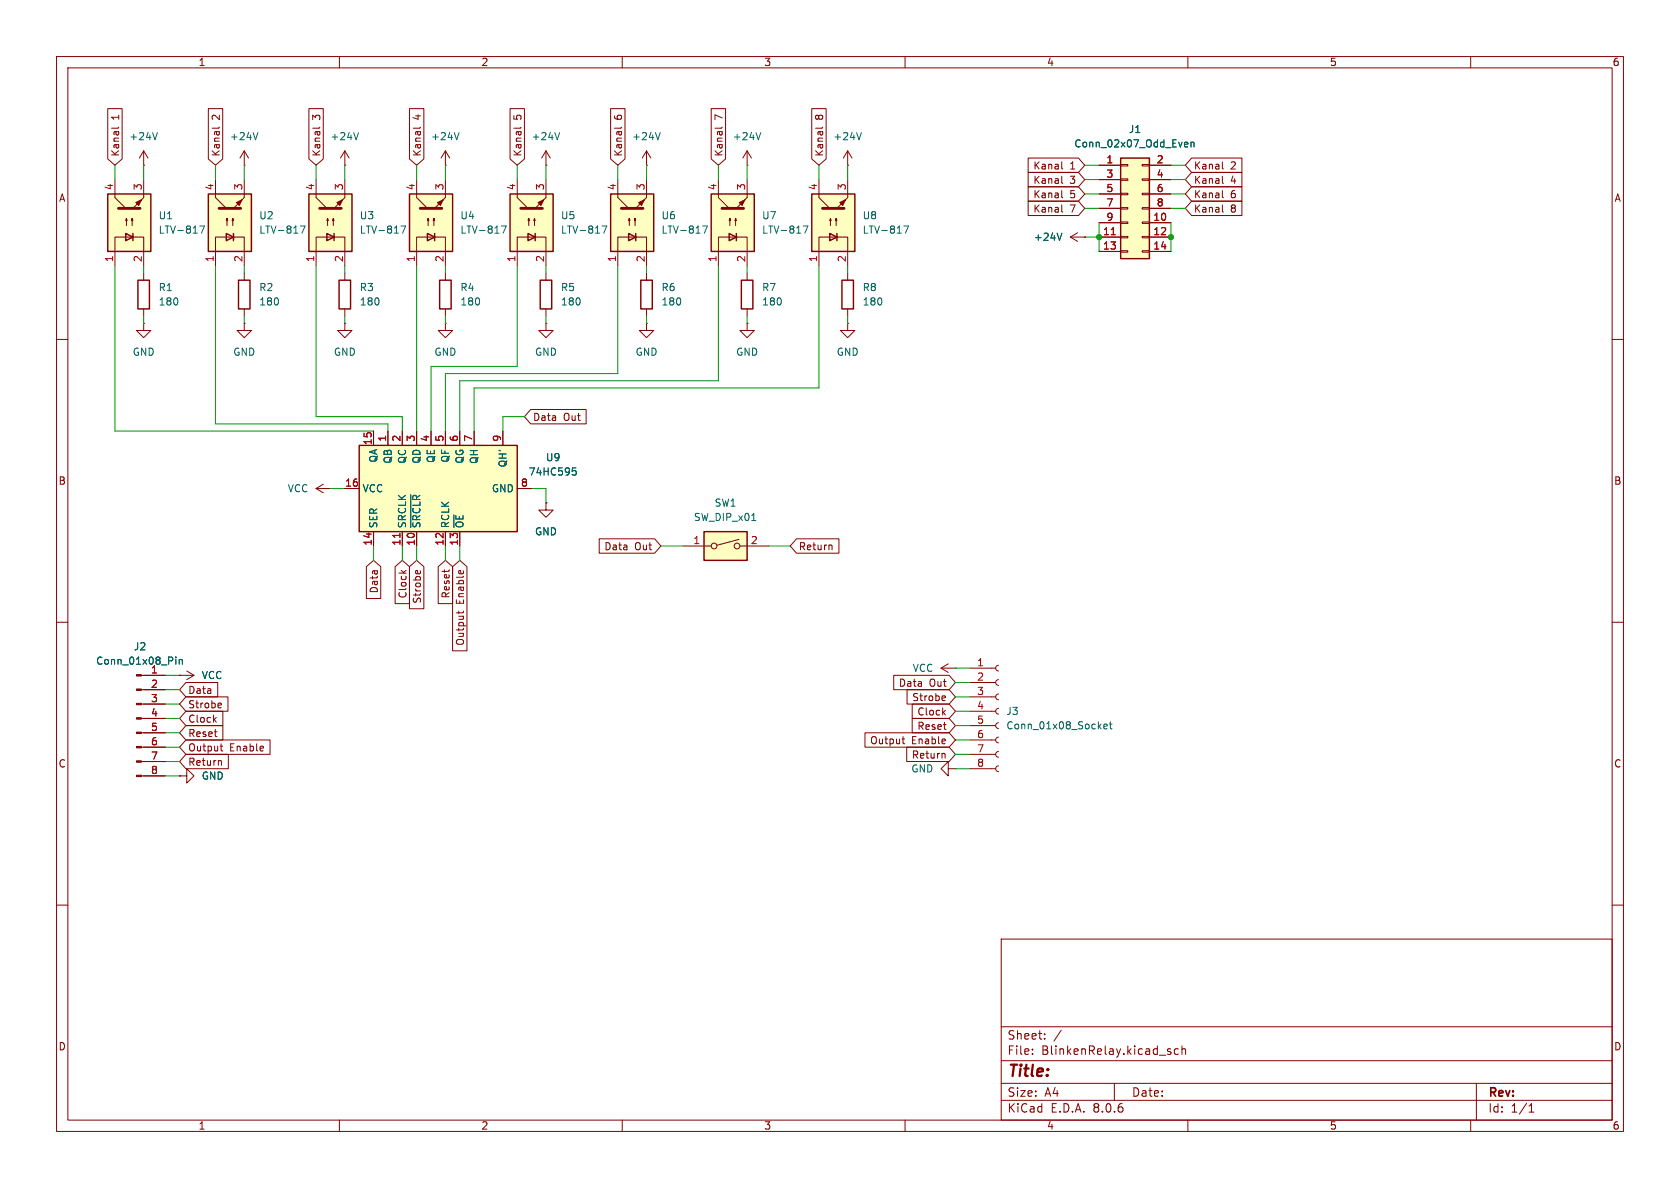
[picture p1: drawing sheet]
<svg xmlns="http://www.w3.org/2000/svg" width="297mm" height="210mm" viewBox="0 0 297 210" stroke-linecap="round" stroke-linejoin="round" font-family="sans-serif">
<g fill="none" stroke="#840000" stroke-width=".18">
<path d="M10 10h277v190h-277zM12 12h273v186h-273zM60 10v2M110 10v2M160 10v2M210 10v2M260 10v2M10 60h2M25.4 48.3v1.2M25.4 54.6v1.3M61 48.3v1.2M61 54.6v1.3"/>
<path d="M149.9 48.3v1.2M149.9 54.6v1.3M285 60h2M10 110h2M31.7 119.4h.1M31.7 119.4h2.6M33 118.6l1.3 .8M34.3 119.4l-1.3 .7M285 110h2M10 160h2M285 160h2M177 166h108v32h-108z"/>
<path d="M60 198v2M110 198v2M160 198v2M177 194.5h108M177 191.5h108M177 187.5h108M177 181.5h108M182.5 186.3v.1M182.5 185.5v.1M184.7 183.6v.1M184.7 182.8v.1M187.6 182.1l-1.3 2"/>
<path d="M197 191.5v3M206.6 185.9l.4 .1v.2l-.2 .2h-.3M206.6 185.4l.4 .1M208.3 185.5l-.4-.1-.3 .3v.4l.1 .2h.6M209 185.5l.2-.1 .3 .1 .1 .9M209 184.9v1.5M210 198v2M260 198v2M261 191.5v6.5M270.3 196.6h.9M270.3 195.5l.4-.4v1.5"/>
</g>
<path d="M24.4 49.5h2v5.1h-2zM59.9 49.5h2.1v5.1h-2.1zM148.8 49.5h2.1v5.1h-2.1z" fill="none" stroke="#840000" stroke-width=".25"/>
<path d="M72.4 34.3h7.6v10.2h-7.6z" fill="#ffffc2"/>
<path d="M72.4 34.3h7.6v10.2h-7.6zM75.6 41.3l1.2 .6-1.2 .6zM76.8 41.3v1.2" fill="none" stroke="#840000" stroke-width=".25"/>
<g fill="none" stroke="#840000" stroke-width=".18">
<path d="M73.7 31.8v3.1l1.9 1.9M75.7 38.6l-.1 .4h.2l-.1-.4v1.3M76.7 38.6l-.1 .4h.2l-.1-.4v1.3M78.7 29.2h.1M78.7 26.7v2.5M78.7 31.8v3.1M78.7 26.7l-.7 1.2M78.7 26.7l.8 1.2M25.4 57.2v1.2h1.3l-1.3 1.3-1.3-1.3h1.3M25.4 57.2h.1M76.8 41.9h1.9v5.1M77 41.9h-3.3v5.1"/>
<path d="M55.9 86.4l1.2 .7M55.9 86.4h2.5M57.1 85.6l-1.2 .8M58.4 86.4h.1"/>
</g>
<g fill="#840000" stroke="#840000" stroke-width=".18">
<path d="M76.8 36.8l1.9-1.9z"/>
<path d="M77.3 35.8l1.1-.5-.5 1z"/>
</g>
<path d="M74.3 36.8h3.8" fill="none" stroke="#840000" stroke-width=".51"/>
<path d="M81.2 23.4l-.5 1.3M88.6 39.9h.9l-.5 1.3" fill="none" stroke="#006464" stroke-width=".18"/>
<path d="M19 34.3h7.7v10.2h-7.7z" fill="#ffffc2"/>
<path d="M19 34.3h7.7v10.2h-7.7zM22.2 41.3l1.3 .6-1.3 .6zM23.5 41.3v1.2" fill="none" stroke="#840000" stroke-width=".25"/>
<path d="M20.3 31.8v3.1l1.9 1.9M22.4 38.6l-.2 .4h.3l-.1-.4v1.3M23.4 38.6l-.2 .4h.3l-.1-.4v1.3M25.4 31.8v3.1M23.5 41.9h1.9v5.1M23.6 41.9h-3.3v5.1" fill="none" stroke="#840000" stroke-width=".18"/>
<g fill="#840000" stroke="#840000" stroke-width=".18">
<path d="M23.5 36.8l1.9-1.9z"/>
<path d="M24 35.8l1-.5-.5 1z"/>
</g>
<path d="M21 36.8h3.8" fill="none" stroke="#840000" stroke-width=".51"/>
<path d="M35.3 39.9h.9l-.6 1.3" fill="none" stroke="#006464" stroke-width=".18"/>
<path d="M90.2 34.3h7.6v10.2h-7.6z" fill="#ffffc2"/>
<path d="M90.2 34.3h7.6v10.2h-7.6zM93.3 41.3l1.3 .6-1.3 .6zM94.6 41.3v1.2" fill="none" stroke="#840000" stroke-width=".25"/>
<g fill="none" stroke="#840000" stroke-width=".18">
<path d="M25.4 29.2h.1M25.4 26.7l-.8 1.2M25.4 26.7v2.5M25.4 26.7l.8 1.2M91.4 31.8v3.1l1.9 1.9M93.5 38.6l-.2 .4h.3l-.1-.4v1.3M94.5 38.6l-.1 .4h.2l-.1-.4v1.3M96.5 29.2h.1M96.5 26.7v2.5M96.5 31.8v3.1M96.5 26.7l-.7 1.2M96.5 26.7l.8 1.2"/>
<path d="M114.3 29.2h.1M114.3 26.7l-.8 1.2M114.3 26.7v2.5M114.3 26.7l.8 1.2M94.6 41.9h1.9v5.1M94.7 41.9h-3.3v5.1"/>
</g>
<g fill="#840000" stroke="#840000" stroke-width=".18">
<path d="M94.6 36.8l1.9-1.9z"/>
<path d="M95.1 35.8l1-.5-.5 1z"/>
</g>
<path d="M92.1 36.8h3.8" fill="none" stroke="#840000" stroke-width=".51"/>
<path d="M27.8 23.4l-.4 1.3M98.9 23.4l-.4 1.3M106.4 39.9h.9l-.6 1.3M116.7 23.4l-.4 1.3" fill="none" stroke="#006464" stroke-width=".18"/>
<path d="M63.5 78.7h27.9v15.3h-27.9z" fill="#ffffc2"/>
<path d="M63.5 78.7h27.9v15.3h-27.9z" fill="none" stroke="#840000" stroke-width=".25"/>
<g fill="none" stroke="#840000" stroke-width=".18">
<path d="M66 76.2v2.5M68.6 76.2v2.5M71.1 76.2v2.5M73.7 76.2v2.5M76.2 76.2v2.5M78.7 76.2v2.5M81.3 76.2v2.5M83.8 76.2v2.5M88.9 76.2v2.5M61 86.4h2.5M66 94v2.5M71.1 94v2.5"/>
<path d="M73.7 94v2.5M78.7 94v2.5M81.3 94v2.5M91.4 86.4h2.6M96.5 88.9v1.3h1.3l-1.3 1.2-1.3-1.2h1.3M96.5 88.9h.1M25 119.4h4.2M25 137.2h4.2M25 134.6h4.2M25 132.1h4.2M25 129.5h4.2M25 127h4.2"/>
<path d="M25 124.5h4.2M25 121.9h4.2"/>
</g>
<path d="M72.6 87.5v5.7M101.2 82.7h.6M101.3 83.2h.3l.3 .2-.1 .5-.5 .1M31.1 116.1v.2M31.1 116.6v.8M31.7 116.6v.8M31.7 116.7l.2-.1h.3v.8" fill="none" stroke="#006464" stroke-width=".18"/>
<path d="M70.7 94.3v.7" fill="none" stroke="#a90000" stroke-width=".18"/>
<g fill="#840000" stroke="#840000" stroke-width=".18">
<path d="M24.1 137h.9v.3h-.9z"/>
<path d="M24.1 134.5h.9v.2h-.9z"/>
<path d="M24.1 132h.9v.2h-.9z"/>
<path d="M24.1 129.4h.9v.3h-.9z"/>
<path d="M24.1 126.9h.9v.2h-.9z"/>
<path d="M24.1 124.3h.9v.3h-.9z"/>
<path d="M24.1 121.8h.9v.2h-.9z"/>
<path d="M24.1 119.3h.9v.2h-.9z"/>
</g>
<path d="M143.5 34.3h7.6v10.2h-7.6z" fill="#ffffc2"/>
<path d="M143.5 34.3h7.6v10.2h-7.6zM131.1 49.5h2v5.1h-2zM146.7 41.3l1.3 .6-1.3 .6zM148 41.3v1.2" fill="none" stroke="#840000" stroke-width=".25"/>
<g fill="none" stroke="#840000" stroke-width=".18">
<path d="M144.8 31.8v3.1l1.9 1.9M146.8 38.6l-.1 .4h.2l-.1-.4v1.3M147.8 38.6l-.1 .4h.3l-.2-.4v1.3M149.9 31.8v3.1M132.1 57.2v1.2h1.2l-1.2 1.3-1.3-1.3h1.3M132.1 57.2h.1M132.1 48.3v1.2M132.1 54.6v1.3M148 41.9h1.9v5.1M148.1 41.9h-3.3v5.1M149.9 57.2v1.2h1.2l-1.2 1.3-1.3-1.3h1.3M149.9 57.2h.1"/>
<path d="M31.7 137.2h1.3v-1.3l1.3 1.3-1.3 1.2v-1.2M31.7 137.2h.1"/>
</g>
<g fill="#840000" stroke="#840000" stroke-width=".18">
<path d="M148 36.8l1.9-1.9z"/>
<path d="M148.5 35.8l1-.5-.5 1z"/>
</g>
<path d="M145.4 36.8h3.8" fill="none" stroke="#840000" stroke-width=".51"/>
<path d="M159.8 39.9h.8l-.5 1.3" fill="none" stroke="#006464" stroke-width=".18"/>
<path d="M107.9 34.3h7.7v10.2h-7.7z" fill="#ffffc2"/>
<path d="M107.9 34.3h7.7v10.2h-7.7zM111.1 41.3l1.3 .6-1.3 .6zM112.4 41.3v1.2M113.3 49.5h2v5.1h-2z" fill="none" stroke="#840000" stroke-width=".25"/>
<path d="M109.2 31.8v3.1l1.9 1.9M111.3 38.6l-.2 .4h.3l-.1-.4v1.3M112.3 38.6l-.2 .4h.3l-.1-.4v1.3M114.3 31.8v3.1M149.9 29.2h.1M149.9 26.7l-.8 1.2M149.9 26.7v2.5M149.9 26.7l.7 1.2M112.4 41.9h1.9v5.1M112.5 41.9h-3.3v5.1M114.3 48.3v1.2M114.3 54.6v1.3" fill="none" stroke="#840000" stroke-width=".18"/>
<g fill="#840000" stroke="#840000" stroke-width=".18">
<path d="M112.4 36.8l1.9-1.9z"/>
<path d="M112.9 35.8l1-.5-.5 1z"/>
</g>
<path d="M109.9 36.8h3.8" fill="none" stroke="#840000" stroke-width=".51"/>
<path d="M124.2 39.9h.9l-.6 1.3M152.3 23.4l-.4 1.3" fill="none" stroke="#006464" stroke-width=".18"/>
<path d="M125.7 34.3h7.6v10.2h-7.6z" fill="#ffffc2"/>
<path d="M125.7 34.3h7.6v10.2h-7.6zM128.9 41.3l1.3 .6-1.3 .6zM130.2 41.3v1.2" fill="none" stroke="#840000" stroke-width=".25"/>
<g fill="none" stroke="#840000" stroke-width=".18">
<path d="M127 31.8v3.1l1.9 1.9M129 38.6l-.1 .4h.3l-.2-.4v1.3M130 38.6l-.1 .4h.3l-.2-.4v1.3M132.1 29.2h.1M132.1 26.7v2.5M132.1 31.8v3.1M132.1 26.7l-.8 1.2M132.1 26.7l.7 1.2M130.2 41.9h1.9v5.1M130.3 41.9h-3.3v5.1M166.4 118.1l1.2 .8M166.4 118.1h2.5"/>
<path d="M167.6 117.3l-1.2 .8M168.9 118.1h.1"/>
</g>
<g fill="#840000" stroke="#840000" stroke-width=".18">
<path d="M130.2 36.8l1.9-1.9z"/>
<path d="M130.7 35.8l1-.5-.5 1z"/>
</g>
<path d="M127.6 36.8h3.8" fill="none" stroke="#840000" stroke-width=".51"/>
<path d="M134.5 23.4l-.4 1.3M142 39.9h.8l-.5 1.3" fill="none" stroke="#006464" stroke-width=".18"/>
<path d="M124.5 94h7.6v5.1h-7.6z" fill="#ffffc2"/>
<g fill="none" stroke="#840000" stroke-width=".18">
<path d="M120.6 96.5h5.1M130.6 95.4l-3.9 1M130.8 96.5h5.1"/>
<circle cx="126.2" cy="96.5" r=".51"/>
<circle cx="130.3" cy="96.5" r=".51"/>
</g>
<path d="M124.5 94h7.6v5.1h-7.6z" fill="none" stroke="#840000" stroke-width=".25"/>
<path d="M132.9 92h.7" fill="none" stroke="#006464" stroke-width=".18"/>
<path d="M198.1 27.9h5.1v17.8h-5.1z" fill="#ffffc2"/>
<g fill="none" stroke="#840000" stroke-width=".18">
<path d="M194.3 29.2h3.8M194.3 39.4h3.8M194.3 31.8h3.8M194.3 34.3h3.8M194.3 36.8h3.8M198.1 39.2h1.3v.3h-1.3zM198.1 36.7h1.3v.3h-1.3zM198.1 34.2h1.3v.2h-1.3zM198.1 31.6h1.3v.3h-1.3zM198.1 29.1h1.3v.2h-1.3zM201.9 39.2h1.3v.3h-1.3zM201.9 36.7h1.3v.3h-1.3z"/>
<path d="M201.9 34.2h1.3v.2h-1.3zM201.9 31.6h1.3v.3h-1.3zM201.9 29.1h1.3v.2h-1.3zM203.2 29.2h3.8M203.2 39.4h3.8M203.2 31.8h3.8M203.2 34.3h3.8M203.2 36.8h3.8M189.2 41.9h2.6M189.2 41.9l1.3 .8M190.5 41.1l-1.3 .8M191.8 41.9h.1"/>
<path d="M194.3 41.9h3.8M194.3 44.5h3.8M198.1 44.3h1.3v.3h-1.3zM198.1 41.8h1.3v.2h-1.3zM201.9 44.3h1.3v.3h-1.3zM201.9 41.8h1.3v.2h-1.3zM203.2 41.9h3.8M203.2 44.5h3.8"/>
</g>
<path d="M198.1 27.9h5.1v17.8h-5.1z" fill="none" stroke="#840000" stroke-width=".25"/>
<path d="M196.5 41.5h.7" fill="none" stroke="#a90000" stroke-width=".18"/>
<path d="M209.6 25.1l.3 .1 .1 .2-.6 .2M209.9 25.9l-.3 .1M210.5 25.3l.2-.2 .3 .1 .1 .8M210.5 25.1v.9M187.7 41.2l-.4 1.3" fill="none" stroke="#006464" stroke-width=".18"/>
<path d="M54.6 34.3h7.6v10.2h-7.6z" fill="#ffffc2"/>
<path d="M54.6 34.3h7.6v10.2h-7.6zM57.8 41.3l1.3 .6-1.3 .6zM59.1 41.3v1.2M77.7 49.5h2.1v5.1h-2.1z" fill="none" stroke="#840000" stroke-width=".25"/>
<g fill="none" stroke="#840000" stroke-width=".18">
<path d="M43.2 29.2h.1M43.2 26.7l-.8 1.2M43.2 26.7v2.5M43.2 26.7l.7 1.2M55.9 31.8v3.1l1.9 1.9M57.9 38.6l-.1 .4h.2l-.1-.4v1.3M58.9 38.6l-.1 .4h.3l-.2-.4v1.3M61 29.2h.1M61 26.7v2.5M61 31.8v3.1M61 26.7l-.8 1.2M61 26.7l.7 1.2"/>
<path d="M59.1 41.9h1.9v5.1M59.2 41.9h-3.3v5.1M78.7 57.2v1.2h1.3l-1.3 1.3-1.2-1.3h1.2M78.7 57.2h.1M78.7 48.3v1.2M78.7 54.6v1.3M171.4 118.1h4.6M176.5 117.6l-.3 .2-.2 .3 .2 .4 .3 .1M167.6 135.9v-1.3l-1.2 1.3 1.2 1.3v-1.3h1.3M168.9 135.9h.1M171.4 135.9h4.6M171.4 133.4h4.6"/>
<path d="M171.4 130.8h4.6M171.4 128.3h4.6M171.4 125.7h4.6M171.4 123.2h4.6M171.4 120.7h4.6M176.5 135.4l-.3 .1-.2 .4 .2 .3 .3 .2M176.5 132.8l-.3 .2-.2 .4 .2 .3 .3 .2M176.5 130.3l-.3 .2-.2 .3 .2 .4 .3 .1M176.5 127.8l-.3 .1-.2 .4 .2 .3 .3 .2M176.5 125.2l-.3 .2-.2 .3 .2 .4 .3 .1M176.5 122.7l-.3 .1-.2 .4 .2 .3 .3 .2M176.5 120.1l-.3 .2-.2 .4 .2 .3 .3 .2"/>
</g>
<g fill="#840000" stroke="#840000" stroke-width=".18">
<path d="M59.1 36.8l1.9-1.9z"/>
<path d="M59.6 35.8l1-.5-.5 1z"/>
</g>
<path d="M56.5 36.8h3.8" fill="none" stroke="#840000" stroke-width=".51"/>
<path d="M45.6 23.4l-.4 1.3M63.4 23.4l-.4 1.3M70.9 39.9h.8l-.5 1.3M195.1 128.4l.7-.1-.1-.2-.4-.1-.2 .2 .1 .6h.5M196.1 128h.5M196.3 127.6v1.1l.3 .1" fill="none" stroke="#006464" stroke-width=".18"/>
<path d="M36.8 34.3h7.6v10.2h-7.6z" fill="#ffffc2"/>
<path d="M36.8 34.3h7.6v10.2h-7.6zM40 41.3l1.3 .6-1.3 .6zM41.3 41.3v1.2M42.2 49.5h2v5.1h-2zM95.5 49.5h2v5.1h-2z" fill="none" stroke="#840000" stroke-width=".25"/>
<g fill="none" stroke="#840000" stroke-width=".18">
<path d="M19 19.2h2.6v8.9l-1.3 1.1-1.3-1.1zM36.8 19.2h2.6v8.9l-1.3 1.1-1.3-1.1zM54.6 19.2h2.6v8.9l-1.3 1.1-1.3-1.1zM72.4 19.2h2.5v8.9l-1.2 1.1-1.3-1.1zM90.2 19.2h2.5v8.9l-1.3 1.1-1.2-1.1zM107.9 19.2h2.6v8.9l-1.3 1.1-1.3-1.1zM125.7 19.2h2.6v8.9l-1.3 1.1-1.3-1.1zM143.5 19.2h2.6v8.9l-1.3 1.1-1.3-1.1zM21 22.5l-.2 .2h-1.1M38.1 31.8v3.1l1.9 1.9M38.8 22.5l-.2 .2h-1.1M40.1 38.6l-.1 .4h.3l-.2-.4v1.3"/>
<path d="M41.1 38.6l-.1 .4h.3l-.2-.4v1.3M43.2 31.8v3.1M56.6 22.5l-.2 .2h-1.1M74.3 22.5l-.2 .2h-1M92.1 22.5l-.2 .2h-1.1M109.9 22.5l-.2 .2h-1.1M127.7 22.5l-.2 .2h-1.1M145.5 22.5l-.2 .2h-1.1M181.8 35.6h8.9l1.1 1.2-1.1 1.3h-8.9zM181.8 30.5h8.9l1.1 1.3-1.1 1.2h-8.9zM181.8 33h8.9l1.1 1.3-1.1 1.3h-8.9zM181.8 27.9h8.9l1.1 1.3-1.1 1.3h-8.9z"/>
<path d="M187.7 36.2v1.1l.2 .2M187.7 28.6v1.1l.2 .2M187.7 31.2v1l.2 .2M187.7 33.7v1.1l.2 .2M194.3 29.2h3.8M194.3 39.4h3.8M194.3 31.8h3.8M194.3 34.3h3.8M194.3 36.8h3.8M203.2 29.2h3.8M203.2 39.4h3.8M203.2 31.8h3.8"/>
<path d="M203.2 34.3h3.8M203.2 36.8h3.8M210.7 33h8.9v2.6h-8.9l-1.2-1.3zM210.7 27.9h8.9v2.6h-8.9l-1.2-1.3zM210.7 30.5h8.9v2.5h-8.9l-1.2-1.2zM210.7 35.6h8.9v2.5h-8.9l-1.2-1.3zM216.1 33.7v1.1l.2 .2M216.1 28.6v1.1l.2 .2M216.1 31.2v1l.2 .2M216.1 36.2v1.1l.2 .2M41.3 41.9h1.9v5.1M41.4 41.9h-3.3v5.1"/>
<path d="M43.2 57.2v1.2h1.2l-1.2 1.3-1.3-1.3h1.3M43.2 57.2h.1M43.2 48.3v1.2M43.2 54.6v1.3M61 57.2v1.2h1.2l-1.2 1.3-1.3-1.3h1.3M61 57.2h.1M96.5 57.2v1.2h1.3l-1.3 1.3-1.3-1.3h1.3M96.5 57.2h.1M96.5 48.3v1.2M96.5 54.6v1.3M114.3 57.2v1.2h1.3l-1.3 1.3-1.3-1.3h1.3M114.3 57.2h.1"/>
<path d="M191.8 41.9h.1M194.3 41.9h3.8M194.3 44.5h3.8M203.2 41.9h3.8M203.2 44.5h3.8M66 76.2v2.5M68.6 76.2v2.5M71.1 76.2v2.5M73.7 76.2v2.5M76.2 76.2v2.5M78.7 76.2v2.5M81.3 76.2v2.5"/>
<path d="M83.8 76.2v2.5M88.9 76.2v2.5M93.8 72.4h9.8v2.5h-9.8l-1.1-1.2zM61 86.4h2.5M66 94v2.5M71.1 94v2.5M73.7 94v2.5M78.7 94v2.5M81.3 94v2.5M91.4 86.4h2.6M96.5 88.9h.1M105.9 95.2h9.8l1.1 1.3-1.1 1.3h-9.8z"/>
<path d="M140.8 95.2h7.5v2.6h-7.5l-1.1-1.3zM146.9 96.3l.2 .2v.7M25.4 119.4h3.8M31.7 119.4h.1M64.8 100.2l1.2-1.1 1.3 1.1v5.6h-2.5zM69.8 100.2l1.3-1.1 1.3 1.1v6.5h-2.6zM70.9 100.8l.5 .5M71.8 100.8l-.5 .4M72.4 100.2l1.3-1.1 1.2 1.1v7.4h-2.5zM73.5 101.3v-.4l.3-.1 .1 .6M74.3 100.9v.4M77.5 100.2l1.2-1.1 1.3 1.1v6.5h-2.5z"/>
<path d="M80 100.2l1.3-1.1 1.3 1.1v14.9h-2.6zM81.1 108v.5M82 108l-.2 .3h-1.1M158 119.4h9.8l1.1 1.3-1.1 1.2h-9.8zM25.4 121.9h3.8M25.4 124.5h3.8M25.4 127h3.8M25.4 129.5h3.8M25.4 132.1h3.8M25.4 134.6h3.8M25.4 137.2h3.8M31.7 137.2h.1"/>
<path d="M32.9 130.8h14.8v2.6h-14.8l-1.2-1.3zM32.9 133.3h7.5v2.6h-7.5l-1.2-1.3zM32.9 120.6h5.6v2.6h-5.6l-1.2-1.3zM32.9 128.3h6.5v2.5h-6.5l-1.2-1.3zM32.9 123.2h7.4v2.5h-7.4l-1.2-1.2zM32.9 125.7h6.5v2.6h-6.5l-1.2-1.3zM37.9 127.2l.3 .5M38.2 126.8l-.4 .5M38.7 124.3h.4v.3l-.6 .1M38.9 131.9h.5M39 134.4l.1 .2v.7M39.1 131.5v1.1l.3 .2"/>
<path d="M39.1 125.1h-.4M152.9 129.5h14.9l1.1 1.3-1.1 1.3h-14.9zM159.5 130.6h.4M159.6 130.2v1.1l.3 .2M160.3 132.1h7.5l1.1 1.3-1.1 1.2h-7.5zM160.4 121.9h7.4l1.1 1.3-1.1 1.3h-7.4zM161.3 124.5h6.5l1.1 1.2-1.1 1.3h-6.5zM161.3 127h6.5l1.1 1.3-1.1 1.2h-6.5zM166.7 123l.4 .1v.2l-.6 .1M166.8 125.9l.3 .5M166.9 133.2l.2 .2v.6M167.1 123.8l-.4 .1"/>
<path d="M167.1 125.6l-.4 .4"/>
</g>
<g fill="#840000" stroke="#840000" stroke-width=".18">
<path d="M41.3 36.8l1.9-1.9z"/>
<path d="M41.8 35.8l1-.5-.5 1z"/>
</g>
<path d="M38.7 36.8h3.8" fill="none" stroke="#840000" stroke-width=".51"/>
<g fill="none" stroke="#006464" stroke-width=".18">
<path d="M53.1 39.9h.8l-.5 1.3M209.6 25.1l.3 .1 .1 .2-.6 .2M209.9 25.9l-.3 .1M210.5 25.3l.2-.2 .3 .1 .1 .8M210.5 25.1v.9M187.7 41.2l-.4 1.3M72.6 87.5v5.7M101.2 82.7h.6M101.3 83.2h.3l.3 .2-.1 .5-.5 .1M31.1 116.1v.2M31.1 116.6v.8M31.7 116.6v.8"/>
<path d="M31.7 116.7l.2-.1h.3v.8"/>
</g>
<g fill="none" stroke="#009600" stroke-width=".18">
<path d="M20.3 29.2v2.6M25.4 29.2v2.6M38.1 29.2v2.6M43.2 29.2v2.6M55.9 29.2v2.6M61 29.2v2.6M73.7 29.2v2.6M78.7 29.2v2.6M91.4 29.2v2.6M96.5 29.2v2.6M109.2 29.2v2.6M114.3 29.2v2.6"/>
<path d="M127 29.2v2.6M132.1 29.2v2.6M144.8 29.2v2.6M149.9 29.2v2.6M191.8 29.2h2.5M191.8 31.8h2.5M191.8 34.3h2.5M191.8 36.8h2.5M194.3 39.4v5.1M207 29.2h2.5M207 31.8h2.5M207 34.3h2.5"/>
<path d="M207 36.8h2.5M207 39.4v5.1M20.3 47v29.2h45.7M25.4 47v1.3M25.4 55.9v1.3M38.1 47v27.9h30.5v1.3M43.2 47v1.3M43.2 55.9v1.3M55.9 47v26.7h15.2v2.5M61 47v1.3M61 55.9v1.3M73.7 47v29.2"/>
<path d="M78.7 47v1.3M78.7 55.9v1.3M91.4 47v17.8h-15.2v11.4M96.5 47v1.3M96.5 55.9v1.3M109.2 47v19h-30.5v10.2M114.3 47v1.3M114.3 55.9v1.3M127 47v20.3h-45.7v8.9M132.1 47v1.3M132.1 55.9v1.3M144.8 47v21.6h-61v7.6"/>
<path d="M149.9 47v1.3M149.9 55.9v1.3M191.8 41.9h2.5M92.7 73.7h-3.8v2.5M58.4 86.4h2.6M66 96.5v2.6M71.1 96.5v2.6M73.7 96.5v2.6M78.7 96.5v2.6M81.3 96.5v2.6M94 86.4h2.5v2.5M116.8 96.5h3.8"/>
<path d="M135.9 96.5h3.8M29.2 119.4h2.5M168.9 118.1h2.5M29.2 127h2.5M29.2 134.6h2.5M29.2 137.2h2.5M29.2 129.5h2.5M29.2 132.1h2.5M29.2 121.9h2.5M29.2 124.5h2.5M168.9 128.3h2.5M168.9 125.7h2.5"/>
<path d="M168.9 133.4h2.5M168.9 135.9h2.5M168.9 130.8h2.5M168.9 120.7h2.5M168.9 123.2h2.5"/>
</g>
<path d="M196.5 41.5h.7M70.7 94.3v.7" fill="none" stroke="#a90000" stroke-width=".18"/>
<g fill="#009600" stroke="#009600" stroke-width=".18">
<circle cx="207" cy="41.9" r=".46"/>
<circle cx="194.3" cy="41.9" r=".46"/>
</g>
<text font-size="2.8" fill="#840000" x="178" y="190.9">Title:</text>
<g font-size="2.1" fill="#840000">
<text x="178" y="184">Sheet:</text>
<text x="178" y="186.7">File:</text>
<text x="184.1" y="186.7">BlinkenRelay.kicad_sch</text>
<text x="178" y="196.9">KiCad</text>
<text x="178" y="194.1">Size:</text>
<text x="184.7" y="194.1">A4</text>
<text x="185.7" y="196.9">E.D.A.</text>
<text x="193.3" y="196.9">8.0.6</text>
<text x="200" y="194.1">Date:</text>
<text x="263" y="194.3">Rev:</text>
<text x="263" y="196.9">Id:</text>
<text x="267.1" y="196.9">1/1</text>
</g>
<g font-size="1.8" fill="#840000">
<text x="35" y="11.9">1</text>
<text x="85" y="11.9">2</text>
<text x="135" y="11.9">3</text>
<text x="185" y="11.9">4</text>
<text x="235" y="11.9">5</text>
<text x="285" y="11.9">6</text>
<text x="21.3" y="21.2" transform="rotate(-90 21.3 21.2)">1</text>
<text x="39.1" y="21.2" transform="rotate(-90 39.1 21.2)">2</text>
<text x="56.8" y="21.2" transform="rotate(-90 56.8 21.2)">3</text>
<text x="74.6" y="21.2" transform="rotate(-90 74.6 21.2)">4</text>
<text x="92.4" y="21.2" transform="rotate(-90 92.4 21.2)">5</text>
<text x="110.2" y="21.2" transform="rotate(-90 110.2 21.2)">6</text>
<text x="128" y="21.2" transform="rotate(-90 128 21.2)">7</text>
<text x="145.7" y="21.2" transform="rotate(-90 145.7 21.2)">8</text>
<text x="21.3" y="27.8" transform="rotate(-90 21.3 27.8)">Kanal</text>
<text x="39.1" y="27.8" transform="rotate(-90 39.1 27.8)">Kanal</text>
<text x="56.8" y="27.8" transform="rotate(-90 56.8 27.8)">Kanal</text>
<text x="74.6" y="27.8" transform="rotate(-90 74.6 27.8)">Kanal</text>
<text x="92.4" y="27.8" transform="rotate(-90 92.4 27.8)">Kanal</text>
<text x="110.2" y="27.8" transform="rotate(-90 110.2 27.8)">Kanal</text>
<text x="128" y="27.8" transform="rotate(-90 128 27.8)">Kanal</text>
<text x="145.7" y="27.8" transform="rotate(-90 145.7 27.8)">Kanal</text>
<text x="10.3" y="35.9">A</text>
<text x="182.6" y="32.7">Kanal</text>
<text x="182.6" y="35.2">Kanal</text>
<text x="182.6" y="30.2">Kanal</text>
<text x="189.1" y="32.7">3</text>
<text x="189.1" y="35.2">5</text>
<text x="189.1" y="30.2">1</text>
<text x="211" y="35.2">Kanal</text>
<text x="211" y="30.2">Kanal</text>
<text x="211" y="32.7">Kanal</text>
<text x="217.5" y="35.2">6</text>
<text x="217.5" y="30.2">2</text>
<text x="217.5" y="32.7">4</text>
<text x="285.3" y="35.9">A</text>
<text x="182.6" y="37.8">Kanal</text>
<text x="189.1" y="37.8">7</text>
<text x="211" y="37.8">Kanal</text>
<text x="217.5" y="37.8">8</text>
<text x="94.1" y="74.6">Data</text>
<text x="99.6" y="74.6">Out</text>
<text x="10.3" y="85.9">B</text>
<text x="285.3" y="85.9">B</text>
<text x="106.7" y="97.5">Data</text>
<text x="112.2" y="97.5">Out</text>
<text x="141.1" y="97.5">Return</text>
<text x="67" y="105" transform="rotate(-90 67 105)">Data</text>
<text x="72.1" y="105.9" transform="rotate(-90 72.1 105.9)">Clock</text>
<text x="74.6" y="106.8" transform="rotate(-90 74.6 106.8)">Strobe</text>
<text x="79.7" y="105.9" transform="rotate(-90 79.7 105.9)">Reset</text>
<text x="82.2" y="106.8" transform="rotate(-90 82.2 106.8)">Enable</text>
<text x="82.2" y="114.2" transform="rotate(-90 82.2 114.2)">Output</text>
<text x="33.2" y="122.9">Data</text>
<text x="33.2" y="125.4">Strobe</text>
<text x="158.8" y="121.6">Data</text>
<text x="161.2" y="124.1">Strobe</text>
<text x="164.3" y="121.6">Out</text>
<text x="33.2" y="130.5">Reset</text>
<text x="33.2" y="128">Clock</text>
<text x="153.7" y="131.8">Output</text>
<text x="161.1" y="131.8">Enable</text>
<text x="162.1" y="129.2">Reset</text>
<text x="162.1" y="126.7">Clock</text>
<text x="10.3" y="135.9">C</text>
<text x="33.2" y="133">Output</text>
<text x="33.2" y="135.6">Return</text>
<text x="40.6" y="133">Enable</text>
<text x="161.1" y="134.3">Return</text>
<text x="285.3" y="135.9">C</text>
<text x="10.3" y="185.9">D</text>
<text x="285.3" y="185.9">D</text>
<text x="35" y="199.9">1</text>
<text x="85" y="199.9">2</text>
<text x="135" y="199.9">3</text>
<text x="185" y="199.9">4</text>
<text x="235" y="199.9">5</text>
<text x="285" y="199.9">6</text>
</g>
<g font-size="1.8" fill="#006464">
<text x="199.5" y="23.7">J1</text>
<text x="22.8" y="25">+24V</text>
<text x="40.5" y="25">+24V</text>
<text x="58.3" y="25">+24V</text>
<text x="76.1" y="25">+24V</text>
<text x="93.9" y="25">+24V</text>
<text x="111.7" y="25">+24V</text>
<text x="129.4" y="25">+24V</text>
<text x="147.2" y="25">+24V</text>
<text x="189.8" y="26.3">Conn_02x07_Odd_Even</text>
<text x="27.9" y="39">U1</text>
<text x="27.9" y="41.5">LTV-817</text>
<text x="45.7" y="39">U2</text>
<text x="45.7" y="41.5">LTV-817</text>
<text x="63.5" y="39">U3</text>
<text x="63.5" y="41.5">LTV-817</text>
<text x="81.3" y="39">U4</text>
<text x="81.3" y="41.5">LTV-817</text>
<text x="99.1" y="39">U5</text>
<text x="99.1" y="41.5">LTV-817</text>
<text x="116.8" y="39">U6</text>
<text x="116.8" y="41.5">LTV-817</text>
<text x="134.6" y="39">U7</text>
<text x="134.6" y="41.5">LTV-817</text>
<text x="152.4" y="39">U8</text>
<text x="152.4" y="41.5">LTV-817</text>
<text x="182.7" y="42.8">+24V</text>
<text x="27.9" y="51.7">R1</text>
<text x="45.7" y="51.7">R2</text>
<text x="63.5" y="51.7">R3</text>
<text x="81.3" y="51.7">R4</text>
<text x="99.1" y="51.7">R5</text>
<text x="116.8" y="51.7">R6</text>
<text x="134.6" y="51.7">R7</text>
<text x="152.4" y="51.7">R8</text>
<text x="27.9" y="54.2">180</text>
<text x="45.7" y="54.2">180</text>
<text x="63.5" y="54.2">180</text>
<text x="81.3" y="54.2">180</text>
<text x="99.1" y="54.2">180</text>
<text x="116.8" y="54.2">180</text>
<text x="134.6" y="54.2">180</text>
<text x="152.4" y="54.2">180</text>
<text x="23.4" y="63.1">GND</text>
<text x="41.1" y="63.1">GND</text>
<text x="58.9" y="63.1">GND</text>
<text x="76.7" y="63.1">GND</text>
<text x="94.5" y="63.1">GND</text>
<text x="112.3" y="63.1">GND</text>
<text x="130" y="63.1">GND</text>
<text x="147.8" y="63.1">GND</text>
<text x="66.9" y="81.9" transform="rotate(-90 66.9 81.9)">QA</text>
<text x="69.4" y="82.1" transform="rotate(-90 69.4 82.1)">QB</text>
<text x="72" y="82.1" transform="rotate(-90 72 82.1)">QC</text>
<text x="74.5" y="82.1" transform="rotate(-90 74.5 82.1)">QD</text>
<text x="77.1" y="81.9" transform="rotate(-90 77.1 81.9)">QE</text>
<text x="79.6" y="81.9" transform="rotate(-90 79.6 81.9)">QF</text>
<text x="82.1" y="82.1" transform="rotate(-90 82.1 82.1)">QG</text>
<text x="84.7" y="82.1" transform="rotate(-90 84.7 82.1)">QH</text>
<text x="89.8" y="82.7" transform="rotate(-90 89.8 82.7)">QH'</text>
<text x="96.4" y="81.7">U9</text>
<text x="50.8" y="87.2">VCC</text>
<text x="64" y="87.2">VCC</text>
<text x="86.9" y="87.2">GND</text>
<text x="93.4" y="84.3">74HC595</text>
<text x="126.2" y="89.8">SW1</text>
<text x="66.9" y="93.5" transform="rotate(-90 66.9 93.5)">SER</text>
<text x="72" y="93.5" transform="rotate(-90 72 93.5)">SRCLK</text>
<text x="74.5" y="93.5" transform="rotate(-90 74.5 93.5)">~{SRCLR}</text>
<text x="79.6" y="93.5" transform="rotate(-90 79.6 93.5)">RCLK</text>
<text x="82.1" y="93.5" transform="rotate(-90 82.1 93.5)">~{OE}</text>
<text x="94.5" y="94.8">GND</text>
<text x="122.6" y="92.3">SW_DIP_x01</text>
<text x="16.9" y="117.7">Conn_01x08_Pin</text>
<text x="23.6" y="115.2">J2</text>
<text x="161.3" y="119">VCC</text>
<text x="35.6" y="120.2">VCC</text>
<text x="177.8" y="126.6">J3</text>
<text x="177.8" y="129.1">Conn_01x08_Socket</text>
<text x="161" y="136.8">GND</text>
<text x="35.6" y="138">GND</text>
</g>
<g font-size="1.8" fill="#a90000">
<text x="195.5" y="29">1</text>
<text x="204.4" y="29">2</text>
<text x="20.1" y="33.7" transform="rotate(-90 20.1 33.7)">4</text>
<text x="25.1" y="33.7" transform="rotate(-90 25.1 33.7)">3</text>
<text x="37.8" y="33.7" transform="rotate(-90 37.8 33.7)">4</text>
<text x="42.9" y="33.7" transform="rotate(-90 42.9 33.7)">3</text>
<text x="55.6" y="33.7" transform="rotate(-90 55.6 33.7)">4</text>
<text x="60.7" y="33.7" transform="rotate(-90 60.7 33.7)">3</text>
<text x="73.4" y="33.7" transform="rotate(-90 73.4 33.7)">4</text>
<text x="78.5" y="33.7" transform="rotate(-90 78.5 33.7)">3</text>
<text x="91.2" y="33.7" transform="rotate(-90 91.2 33.7)">4</text>
<text x="96.3" y="33.7" transform="rotate(-90 96.3 33.7)">3</text>
<text x="109" y="33.7" transform="rotate(-90 109 33.7)">4</text>
<text x="114" y="33.7" transform="rotate(-90 114 33.7)">3</text>
<text x="126.7" y="33.7" transform="rotate(-90 126.7 33.7)">4</text>
<text x="131.8" y="33.7" transform="rotate(-90 131.8 33.7)">3</text>
<text x="144.5" y="33.7" transform="rotate(-90 144.5 33.7)">4</text>
<text x="149.6" y="33.7" transform="rotate(-90 149.6 33.7)">3</text>
<text x="195.5" y="31.5">3</text>
<text x="195.5" y="34">5</text>
<text x="204.4" y="31.5">4</text>
<text x="204.4" y="34">6</text>
<text x="194.9" y="41.7">11</text>
<text x="195.5" y="36.6">7</text>
<text x="195.5" y="39.1">9</text>
<text x="203.8" y="39.1">10</text>
<text x="203.8" y="41.7">12</text>
<text x="204.4" y="36.6">8</text>
<text x="20.1" y="46.4" transform="rotate(-90 20.1 46.4)">1</text>
<text x="25.1" y="46.4" transform="rotate(-90 25.1 46.4)">2</text>
<text x="37.8" y="46.4" transform="rotate(-90 37.8 46.4)">1</text>
<text x="42.9" y="46.4" transform="rotate(-90 42.9 46.4)">2</text>
<text x="55.6" y="46.4" transform="rotate(-90 55.6 46.4)">1</text>
<text x="60.7" y="46.4" transform="rotate(-90 60.7 46.4)">2</text>
<text x="73.4" y="46.4" transform="rotate(-90 73.4 46.4)">1</text>
<text x="78.5" y="46.4" transform="rotate(-90 78.5 46.4)">2</text>
<text x="91.2" y="46.4" transform="rotate(-90 91.2 46.4)">1</text>
<text x="96.3" y="46.4" transform="rotate(-90 96.3 46.4)">2</text>
<text x="109" y="46.4" transform="rotate(-90 109 46.4)">1</text>
<text x="114" y="46.4" transform="rotate(-90 114 46.4)">2</text>
<text x="126.7" y="46.4" transform="rotate(-90 126.7 46.4)">1</text>
<text x="131.8" y="46.4" transform="rotate(-90 131.8 46.4)">2</text>
<text x="144.5" y="46.4" transform="rotate(-90 144.5 46.4)">1</text>
<text x="149.6" y="46.4" transform="rotate(-90 149.6 46.4)">2</text>
<text x="194.9" y="44.2">13</text>
<text x="203.8" y="44.2">14</text>
<text x="65.8" y="78.8" transform="rotate(-90 65.8 78.8)">15</text>
<text x="68.3" y="78.2" transform="rotate(-90 68.3 78.2)">1</text>
<text x="70.9" y="78.2" transform="rotate(-90 70.9 78.2)">2</text>
<text x="73.4" y="78.2" transform="rotate(-90 73.4 78.2)">3</text>
<text x="75.9" y="78.2" transform="rotate(-90 75.9 78.2)">4</text>
<text x="78.5" y="78.2" transform="rotate(-90 78.5 78.2)">5</text>
<text x="81" y="78.2" transform="rotate(-90 81 78.2)">6</text>
<text x="83.6" y="78.2" transform="rotate(-90 83.6 78.2)">7</text>
<text x="88.6" y="78.2" transform="rotate(-90 88.6 78.2)">9</text>
<text x="60.9" y="86.1">16</text>
<text x="92" y="86.1">8</text>
<text x="65.8" y="96.6" transform="rotate(-90 65.8 96.6)">14</text>
<text x="70.9" y="96.6" transform="rotate(-90 70.9 96.6)">11</text>
<text x="73.4" y="96.6" transform="rotate(-90 73.4 96.6)">10</text>
<text x="78.5" y="96.6" transform="rotate(-90 78.5 96.6)">12</text>
<text x="81" y="96.6" transform="rotate(-90 81 96.6)">13</text>
<text x="122.5" y="96.3">1</text>
<text x="132.6" y="96.3">2</text>
<text x="26.6" y="119.1">1</text>
<text x="172.6" y="117.9">1</text>
<text x="26.6" y="121.7">2</text>
<text x="26.6" y="124.2">3</text>
<text x="172.6" y="120.4">2</text>
<text x="172.6" y="122.9">3</text>
<text x="172.6" y="125.5">4</text>
<text x="26.6" y="126.7">4</text>
<text x="26.6" y="129.3">5</text>
<text x="26.6" y="131.8">6</text>
<text x="172.6" y="128">5</text>
<text x="172.6" y="130.6">6</text>
<text x="26.6" y="134.4">7</text>
<text x="26.6" y="136.9">8</text>
<text x="172.6" y="133.1">7</text>
<text x="172.6" y="135.6">8</text>
</g>
</svg>
